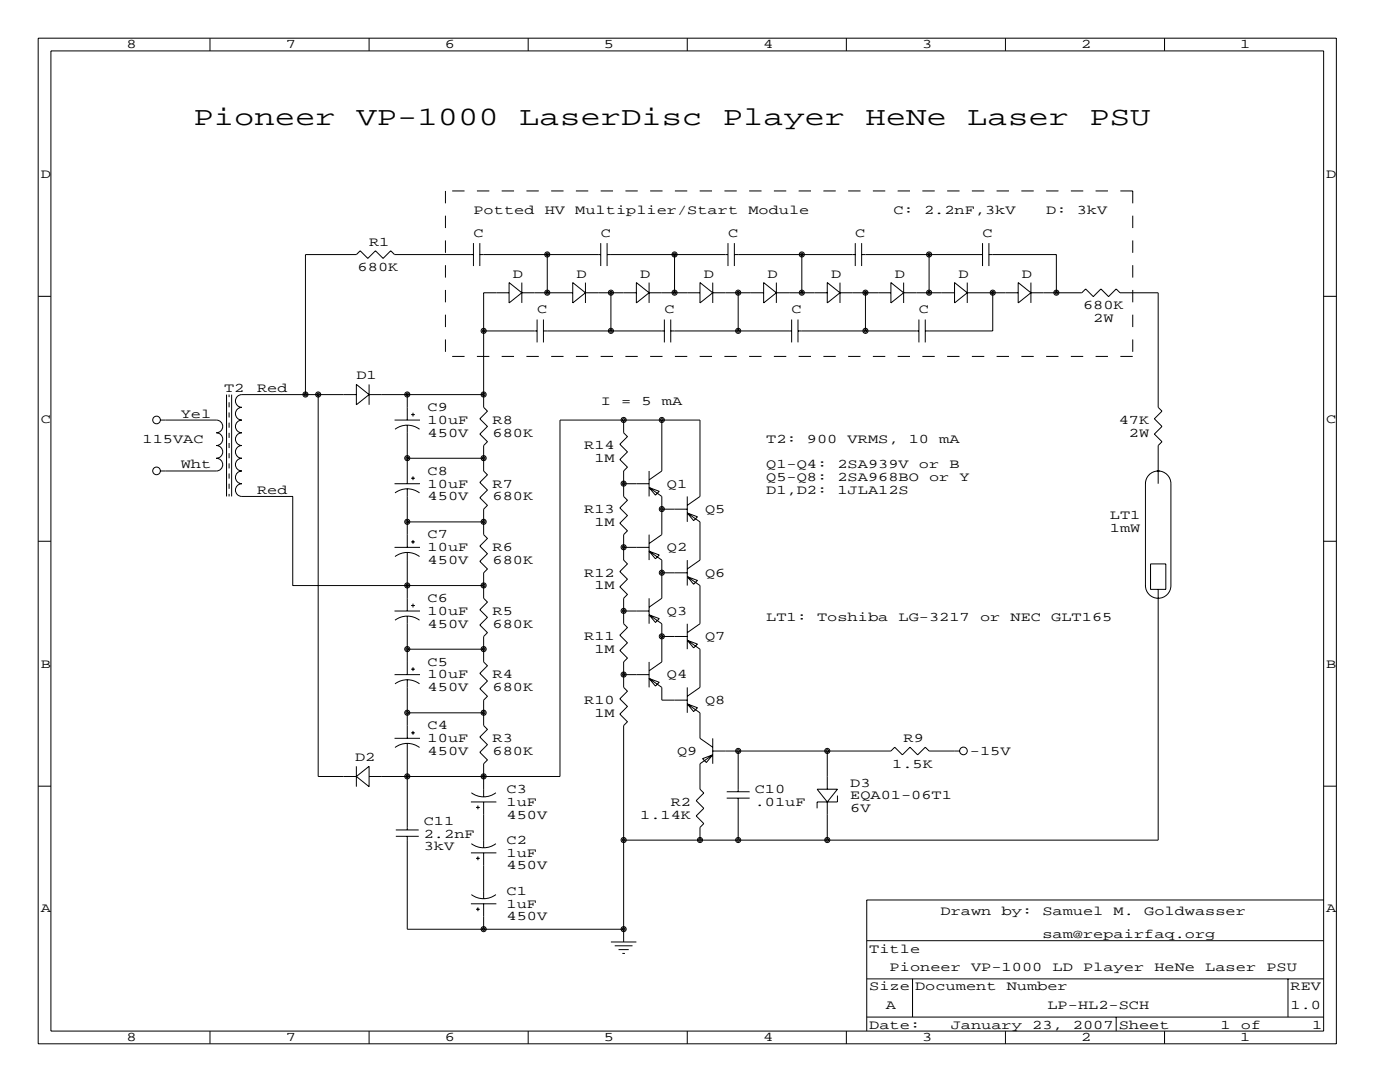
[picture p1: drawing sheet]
<svg xmlns="http://www.w3.org/2000/svg" width="279mm" height="216mm" viewBox="0 0 279 216" stroke-linecap="round" stroke-linejoin="round" font-family="sans-serif">
<g fill="none" stroke="#000" stroke-width=".2">
<path d="M7.6 7.6h259.1v200.7h-259.1zM10.2 10.2h254v195.5h-254zM41.9 7.6v2.6M73.7 7.6v2.6M105.4 7.6v2.6M137.2 7.6v2.6M168.9 7.6v2.6M200.7 7.6v2.6M232.4 7.6v2.6M7.6 59.1h2.6M94.5 50.8h-15.8l-.7-.8-1.5 1.6-1.6-1.6-1.5 1.6-1.5-1.6-.8 .8h-10.1v27.9M94.5 48.5v4.6"/>
<path d="M95.8 50.8h24.1M95.8 48.5v4.6M101.6 58.4h-5.1v22.9l.8 .7-1.5 1.6 1.5 1.5-1.5 1.5 1.5 1.5-.8 .8v5.1l.8 .7-1.5 1.6 1.5 1.5-1.5 1.5 1.5 1.5-.8 .8v5.1l.8 .7-1.5 1.6 1.5 1.5-1.5 1.5 1.5 1.5-.8 .8v5.1l.8 .7-1.5 1.6 1.5 1.5-1.5 1.5 1.5 1.5-.8 .8v5.1l.8 .7-1.5 1.6 1.5 1.5-1.5 1.5 1.5 1.5-.8 .8v5.1l.8 .7-1.5 1.6 1.5 1.5-1.5 1.5 1.5 1.5-.8 .8v6.6M101.6 56.4l2.5 2-2.5 2.1zM104.1 58.4h10.2M104.1 56.4v4.1M109.2 50.8v7.6M114.3 56.4l2.5 2-2.5 2.1zM116.8 58.4h10.2M116.8 56.4v4.1M119.9 48.5v4.6M121.2 50.8h24.1"/>
<path d="M121.2 48.5v4.6M121.9 58.4v7.6M127 56.4l2.5 2-2.5 2.1zM129.5 58.4h10.2M129.5 56.4v4.1M134.6 50.8v7.6M139.7 56.4l2.5 2-2.5 2.1zM142.2 58.4h10.2M142.2 56.4v4.1M145.3 48.5v4.6M146.6 50.8h24.1M146.6 48.5v4.6"/>
<path d="M147.3 58.4v7.6M152.4 56.4l2.5 2-2.5 2.1zM154.9 58.4h10.2M154.9 56.4v4.1M160 50.8v7.6M165.1 56.4l2.5 2-2.5 2.1zM167.6 58.4h10.2M167.6 56.4v4.1M170.7 48.5v4.6M172 50.8h24.1M172 48.5v4.6M172.7 58.4v7.6"/>
<path d="M177.8 56.4l2.5 2-2.5 2.1zM180.3 58.4h10.2M180.3 56.4v4.1M185.4 50.8v7.6M190.5 56.4l2.5 2-2.5 2.1zM193 58.4h10.2M193 56.4v4.1M196.1 48.5v4.6M197.4 50.8h13.4v7.6M197.4 48.5v4.6M198.1 58.4v7.6h-13.4M203.2 56.4l2.5 2-2.5 2.1z"/>
<path d="M205.7 58.4h10.2l.8-.7 1.5 1.5 1.5-1.5 1.5 1.5 1.6-1.5 .7 .7h7.6v22.9l.8 .7-1.5 1.6 1.5 1.5-1.5 1.5 1.5 1.5-.8 .8v7.6M205.7 56.4v4.1M264.2 59.1h2.5M45.2 78.7v20.4M45.7 78.7v.5M46.2 78.7v20.4M63.5 78.7v76.2h7.6M71.1 78.7h-22.8a1.27 1.27 0 0 0-1.3 1.3 1.27 1.27 0 0 0 1.3 1.3 1.27 1.27 0 0 0-1.3 1.3 1.27 1.27 0 0 0 1.3 1.2 1.27 1.27 0 0 0-1.3 1.3 1.27 1.27 0 0 0 1.3 1.3 1.27 1.27 0 0 0-1.3 1.2 1.27 1.27 0 0 0 1.3 1.3 1.27 1.27 0 0 0-1.3 1.3 1.27 1.27 0 0 0 1.3 1.2 1.27 1.27 0 0 0-1.3 1.3 1.27 1.27 0 0 0 1.3 1.3 1.27 1.27 0 0 0-1.3 1.3 1.27 1.27 0 0 0 1.3 1.2 1.27 1.27 0 0 0-1.3 1.3 1.27 1.27 0 0 0 1.3 1.3h10.1v17.7h38.1M71.1 76.7l2.6 2-2.6 2.1zM73.7 76.7v4.1M73.7 78.7h22.8M81.3 78.7v5.1"/>
<path d="M96.5 66h10.7M107.2 63.8v4.5M108.5 66h24.1M108.5 63.8v4.5M132.6 63.8v4.5M133.9 66h24.1M133.9 63.8v4.5M158 63.8v4.5M159.3 66h24.1M159.3 63.8v4.5M183.4 63.8v4.5M184.7 63.8v4.5"/>
<path d="M32 83.8h11.2a1.27 1.27 0 0 1 1.3 1.3 1.27 1.27 0 0 1-1.3 1.3 1.27 1.27 0 0 1 1.3 1.2 1.27 1.27 0 0 1-1.3 1.3 1.27 1.27 0 0 1 1.2 1.3 1.27 1.27 0 0 1-1.2 1.2 1.27 1.27 0 0 1 1.3 1.3 1.27 1.27 0 0 1-1.3 1.3h-11.2M45.7 80.3v1M45.7 82.3v1M45.7 84.3v1M45.7 86.4v1M45.7 88.4v1M45.7 90.4v1M45.7 92.5v1M45.7 94.5v1M45.7 96.5v1M45.7 98.6v.5M78.7 83.8h5.1"/>
<path d="M78.7 96.5h5.1M78.8 98.4a4.1 4.1 0 0 1 4.9 0M78.8 85.7a4.1 4.1 0 0 1 4.9 0M81.3 84.8v11.7M81.3 97.5v11.7M81.3 91.4h15.2M82 95.4h.8M82 82.7h.8M82.4 82.3v.8M82.4 95v.8M124.5 96.5h5M124.5 83.8v2.6l.7 .7-1.5 1.5 1.5 1.6-1.5 1.5 1.5 1.5-.7 .8v5.1l.7 .7-1.5 1.5 1.5 1.6-1.5 1.5 1.5 1.5-.7 .8v5.1l.7 .7-1.5 1.5 1.5 1.6-1.5 1.5 1.5 1.5-.7 .8v5.1l.7 .7-1.5 1.5 1.5 1.6-1.5 1.5 1.5 1.5-.7 .8v5.1l.7 .7-1.5 1.5 1.5 1.6-1.5 1.5 1.5 1.5-.7 .8v43.2"/>
<path d="M129.5 94v5.1M129.5 97.3l2.6 1.8v7.6l-2.6 1.8M129.5 97.3l2.1 .7-.8 .8zM132.1 83.8h.1M132.1 83.8v10.2l-2.6 1.8M137.2 99.1v5M229.6 94.5a2.54 2.54 0 0 1 2.6-.3 2.54 2.54 0 0 1 1.5 2.3v20.3a2.54 2.54 0 0 1-2.6 2.6 2.54 2.54 0 0 1-2.5-2.6v-20.3a2.54 2.54 0 0 1 1-2zM230.9 94h.5M7.6 108h2.6M78.7 109.2h5.1M78.8 111.1a4.1 4.1 0 0 1 4.9 0M81.3 110.2v11.7"/>
<path d="M81.3 104.1h15.2M82 108.1h.8M82.4 107.7v.8M124.5 109.2h5M129.5 106.7v5.1M129.5 119.4v5.1M129.5 110l2.6 1.8v7.6l-2.6 1.8M129.5 110l2.1 .7-.8 .8zM132.1 101.6h5.1M132.1 114.3h5.1M137.2 111.8v5M137.2 100.8l2.5-1.7v-15.3h-27.9v71.1h-38.1"/>
<path d="M137.2 102.4l2.5 1.7v7.7l-2.5 1.7M137.2 115.1l2.5 1.7v7.7l-2.5 1.7M137.2 102.4l2 .7-.8 .8zM137.2 115.1l2 .7-.8 .8zM229.6 112.5h3.1v5.1h-3.1zM231.1 117.6v50h-106.6M264.2 108h2.5M78.7 121.9h5.1M78.7 134.6h5.1M78.8 123.8a4.1 4.1 0 0 1 4.9 0M78.8 136.5a4.1 4.1 0 0 1 4.9 0M81.3 122.9v11.7"/>
<path d="M81.3 135.6v11.7M81.3 129.5h15.2M82 120.8h.8M82 133.5h.8M82.4 120.4v.8M82.4 133.1v.8M124.5 121.9h5M124.5 134.6h5M129.5 132.1v5.1M129.5 122.7l2.6 1.8v7.6l-2.6 1.8M129.5 122.7l2.1 .7-.8 .8zM129.5 135.4l2.6 1.8v2.5h5.1"/>
<path d="M129.5 135.4l2.1 .7-.8 .8zM132.1 127h5.1M137.2 124.5v5M137.2 137.2v5M137.2 127.8l2.5 1.7v7.7l-2.5 1.7M137.2 127.8l2 .7-.8 .8zM7.6 156.9h2.6M71.1 154.9l2.6-2v4.1zM71.1 152.9v4.1M78.7 147.3h5.1M78.8 149.2a4.1 4.1 0 0 1 4.9 0M81.3 148.3v17.3"/>
<path d="M81.3 142.2h15.2M82 146.2h.8M82.4 145.8v.8M94.1 158.2a4.1 4.1 0 0 0 4.9 0M137.2 140.5l2.5 1.7v5.1l2.5 1.8M137.2 140.5l2 .7-.8 .8zM140.2 151.4l2-.8-1.2 1.5zM142.2 150.6l-2.5 1.8v5.1l.8 .7-1.6 1.6 1.6 1.5-1.6 1.5 1.6 1.5-.8 .8v2.5M142.2 147.3v5.1M142.2 149.9h35.6l.8-.8 1.5 1.5 1.5-1.5 1.5 1.5 1.6-1.5 .7 .8h6.1M145 159.3h4.6M145 158h4.6"/>
<path d="M147.3 149.9v8.1M147.3 159.3v8.3M163.1 157.5h4l-2 2.5zM165.1 149.9v7.6M167.1 158.7v1.3h-4v1.3M264.2 156.9h2.5M79 166.9h4.6M79 165.6h4.6M81.3 166.9v18.5h43.2M94 160h5.1M94 170.2h5.1M94.1 168.3a4.1 4.1 0 0 0 4.9 0"/>
<path d="M94.1 178.5a4.1 4.1 0 0 0 4.9 0M95 161.1h.8M95 171.3h.8M95.4 160.7v.8M95.4 170.9v.8M96.5 160v9.2M96.5 170.2v9.1M165.1 160v7.6M264.2 179.6h-91.2v26.1M94 180.3h5.1M95 181.4h.8M95.4 181.1v.7"/>
<path d="M96.5 180.3v5.1M121.9 188h5.1M122.7 188.7h3.5M123.4 189.5h2.1M124.2 190.2h.5M173 195.3h91.2M173 187.7h91.2M182.1 195.3v7.6M257 195.3v7.6M41.9 205.7v2.6M73.7 205.7v2.6M105.4 205.7v2.6"/>
<path d="M137.2 205.7v2.6M168.9 205.7v2.6M173 202.9h91.2M200.7 205.7v2.6M222.8 202.9v2.8M232.4 205.7v2.6"/>
<circle cx="109.2" cy="50.8" r=".51"/>
<circle cx="109.2" cy="58.4" r=".51"/>
<circle cx="109.2" cy="50.8" r=".25"/>
<circle cx="109.2" cy="58.4" r=".25"/>
<circle cx="121.9" cy="58.4" r=".51"/>
<circle cx="121.9" cy="58.4" r=".25"/>
<circle cx="134.6" cy="50.8" r=".51"/>
<circle cx="134.6" cy="58.4" r=".51"/>
<circle cx="134.6" cy="50.8" r=".25"/>
<circle cx="134.6" cy="58.4" r=".25"/>
<circle cx="147.3" cy="58.4" r=".51"/>
<circle cx="147.3" cy="58.4" r=".25"/>
<circle cx="160" cy="50.8" r=".51"/>
<circle cx="160" cy="58.4" r=".51"/>
<circle cx="160" cy="50.8" r=".25"/>
<circle cx="160" cy="58.4" r=".25"/>
<circle cx="172.7" cy="58.4" r=".51"/>
<circle cx="172.7" cy="58.4" r=".25"/>
<circle cx="185.4" cy="50.8" r=".51"/>
<circle cx="185.4" cy="58.4" r=".51"/>
<circle cx="185.4" cy="50.8" r=".25"/>
<circle cx="185.4" cy="58.4" r=".25"/>
<circle cx="198.1" cy="58.4" r=".51"/>
<circle cx="198.1" cy="58.4" r=".25"/>
<circle cx="210.8" cy="58.4" r=".51"/>
<circle cx="210.8" cy="58.4" r=".25"/>
<circle cx="61" cy="78.7" r=".51"/>
<circle cx="61" cy="78.7" r=".25"/>
<circle cx="63.5" cy="78.7" r=".51"/>
<circle cx="63.5" cy="78.7" r=".25"/>
<circle cx="81.3" cy="78.7" r=".51"/>
<circle cx="81.3" cy="78.7" r=".25"/>
<circle cx="96.5" cy="78.7" r=".51"/>
<circle cx="96.5" cy="66" r=".51"/>
<circle cx="96.5" cy="66" r=".25"/>
<circle cx="96.5" cy="78.7" r=".25"/>
<circle cx="121.9" cy="66" r=".51"/>
<circle cx="121.9" cy="66" r=".25"/>
<circle cx="147.3" cy="66" r=".51"/>
<circle cx="147.3" cy="66" r=".25"/>
<circle cx="172.7" cy="66" r=".51"/>
<circle cx="172.7" cy="66" r=".25"/>
<circle cx="31.2" cy="94" r=".76"/>
<circle cx="31.2" cy="83.8" r=".76"/>
<circle cx="81.3" cy="91.4" r=".51"/>
<circle cx="81.3" cy="91.4" r=".25"/>
<circle cx="96.5" cy="91.4" r=".51"/>
<circle cx="96.5" cy="91.4" r=".25"/>
<circle cx="124.5" cy="96.5" r=".51"/>
<circle cx="124.5" cy="83.8" r=".51"/>
<circle cx="124.5" cy="96.5" r=".25"/>
<circle cx="124.5" cy="83.8" r=".25"/>
<circle cx="132.1" cy="83.8" r=".51"/>
<circle cx="132.1" cy="83.8" r=".25"/>
<circle cx="81.3" cy="104.1" r=".51"/>
<circle cx="81.3" cy="116.8" r=".51"/>
<circle cx="81.3" cy="104.1" r=".25"/>
<circle cx="81.3" cy="116.8" r=".25"/>
<circle cx="96.5" cy="116.8" r=".51"/>
<circle cx="96.5" cy="104.1" r=".51"/>
<circle cx="96.5" cy="116.8" r=".25"/>
<circle cx="96.5" cy="104.1" r=".25"/>
<circle cx="124.5" cy="109.2" r=".51"/>
<circle cx="124.5" cy="109.2" r=".25"/>
<circle cx="132.1" cy="114.3" r=".51"/>
<circle cx="132.1" cy="101.6" r=".51"/>
<circle cx="132.1" cy="101.6" r=".25"/>
<circle cx="132.1" cy="114.3" r=".25"/>
<circle cx="81.3" cy="129.5" r=".51"/>
<circle cx="81.3" cy="129.5" r=".25"/>
<circle cx="96.5" cy="129.5" r=".51"/>
<circle cx="96.5" cy="129.5" r=".25"/>
<circle cx="124.5" cy="121.9" r=".51"/>
<circle cx="124.5" cy="134.6" r=".51"/>
<circle cx="124.5" cy="134.6" r=".25"/>
<circle cx="124.5" cy="121.9" r=".25"/>
<circle cx="132.1" cy="127" r=".51"/>
<circle cx="132.1" cy="127" r=".25"/>
<circle cx="81.3" cy="154.9" r=".51"/>
<circle cx="81.3" cy="142.2" r=".51"/>
<circle cx="81.3" cy="154.9" r=".25"/>
<circle cx="81.3" cy="142.2" r=".25"/>
<circle cx="96.5" cy="154.9" r=".51"/>
<circle cx="96.5" cy="142.2" r=".51"/>
<circle cx="96.5" cy="154.9" r=".25"/>
<circle cx="96.5" cy="142.2" r=".25"/>
<circle cx="147.3" cy="149.8" r=".51"/>
<circle cx="147.3" cy="149.8" r=".25"/>
<circle cx="165.1" cy="149.8" r=".51"/>
<circle cx="165.1" cy="149.8" r=".25"/>
<circle cx="192.3" cy="149.8" r=".76"/>
<circle cx="124.5" cy="167.6" r=".51"/>
<circle cx="124.5" cy="167.6" r=".25"/>
<circle cx="139.7" cy="167.6" r=".51"/>
<circle cx="139.7" cy="167.6" r=".25"/>
<circle cx="147.3" cy="167.6" r=".51"/>
<circle cx="147.3" cy="167.6" r=".25"/>
<circle cx="165.1" cy="167.6" r=".51"/>
<circle cx="165.1" cy="167.6" r=".25"/>
<circle cx="96.5" cy="185.4" r=".51"/>
<circle cx="96.5" cy="185.4" r=".25"/>
<circle cx="124.5" cy="185.4" r=".51"/>
<circle cx="124.5" cy="185.4" r=".25"/>
</g>
<path d="M88.9 38.1v33M226.1 38.1v33M226.1 38.1h-137.2M226.1 71.1h-137.2" fill="none" stroke="#000" stroke-width=".2" stroke-dasharray="2.5" stroke-linecap="butt"/>
<g font-size="5.3">
<text x="38.6" y="24.9">Pioneer</text>
<text x="71.1" y="24.9">VP-1000</text>
<text x="103.6" y="24.9">LaserDisc</text>
<text x="144.3" y="24.9">Player</text>
<text x="172.7" y="24.9">HeNe</text>
<text x="193" y="24.9">Laser</text>
<text x="217.4" y="24.9">PSU</text>
</g>
<g font-size="2.6">
<text x="25.3" y="9.7">8</text>
<text x="57" y="9.7">7</text>
<text x="88.8" y="9.7">6</text>
<text x="120.5" y="9.7">5</text>
<text x="152.3" y="9.7">4</text>
<text x="184" y="9.7">3</text>
<text x="215.8" y="9.7">2</text>
<text x="247.5" y="9.7">1</text>
<text x="8.1" y="35.5">D</text>
<text x="264.7" y="35.5">D</text>
<text x="94.5" y="42.7">Potted</text>
<text x="94.5" y="47.2">C</text>
<text x="108.7" y="42.7">HV</text>
<text x="114.8" y="42.7">Multiplier/Start</text>
<text x="119.9" y="47.2">C</text>
<text x="145.3" y="47.2">C</text>
<text x="149.4" y="42.7">Module</text>
<text x="170.7" y="47.2">C</text>
<text x="178.3" y="42.7">C:</text>
<text x="184.4" y="42.7">2.2nF,3kV</text>
<text x="196.1" y="47.2">C</text>
<text x="208.8" y="42.7">D:</text>
<text x="214.9" y="42.7">3kV</text>
<text x="73.7" y="49">R1</text>
<text x="71.4" y="54.1">680K</text>
<text x="102.4" y="55.4">D</text>
<text x="115.1" y="55.4">D</text>
<text x="127.8" y="55.4">D</text>
<text x="140.5" y="55.4">D</text>
<text x="153.2" y="55.4">D</text>
<text x="165.9" y="55.4">D</text>
<text x="178.6" y="55.4">D</text>
<text x="191.3" y="55.4">D</text>
<text x="204" y="55.4">D</text>
<text x="107.2" y="62.5">C</text>
<text x="132.6" y="62.5">C</text>
<text x="158" y="62.5">C</text>
<text x="183.4" y="62.5">C</text>
<text x="216.2" y="61.7">680K</text>
<text x="218.2" y="64.3">2W</text>
<text x="71.1" y="75.7">D1</text>
<text x="36.1" y="83.3">Yel</text>
<text x="44.7" y="78.2">T2</text>
<text x="51.3" y="78.2">Red</text>
<text x="85.3" y="82">C9</text>
<text x="119.9" y="80.8">I</text>
<text x="124" y="80.8">=</text>
<text x="128" y="80.8">5</text>
<text x="132.1" y="80.8">mA</text>
<text x="8.1" y="84.3">C</text>
<text x="28.4" y="88.4">115VAC</text>
<text x="85.3" y="84.6">10uF</text>
<text x="85.3" y="87.1">450V</text>
<text x="98.3" y="84.6">R8</text>
<text x="98.3" y="87.1">680K</text>
<text x="116.6" y="89.7">R14</text>
<text x="152.9" y="88.4">T2:</text>
<text x="161" y="88.4">900</text>
<text x="169.2" y="88.4">VRMS,</text>
<text x="181.4" y="88.4">10</text>
<text x="187.5" y="88.4">mA</text>
<text x="223.3" y="84.6">47K</text>
<text x="225.3" y="87.1">2W</text>
<text x="264.7" y="84.3">C</text>
<text x="36.1" y="93.5">Wht</text>
<text x="85.3" y="94.7">C8</text>
<text x="118.6" y="92.2">1M</text>
<text x="152.9" y="93.5">Q1-Q4:</text>
<text x="167.1" y="93.5">2SA939V</text>
<text x="183.4" y="93.5">or</text>
<text x="189.5" y="93.5">B</text>
<text x="51.3" y="98.6">Red</text>
<text x="85.3" y="97.3">10uF</text>
<text x="85.3" y="99.8">450V</text>
<text x="98.3" y="97.3">R7</text>
<text x="98.3" y="99.8">680K</text>
<text x="133.1" y="97.3">Q1</text>
<text x="152.9" y="96">Q5-Q8:</text>
<text x="152.9" y="98.6">D1,D2:</text>
<text x="167.1" y="96">2SA968BO</text>
<text x="167.1" y="98.6">1JLA12S</text>
<text x="185.4" y="96">or</text>
<text x="191.5" y="96">Y</text>
<text x="85.3" y="107.4">C7</text>
<text x="116.6" y="102.4">R13</text>
<text x="118.6" y="104.9">1M</text>
<text x="140.7" y="102.4">Q5</text>
<text x="221.5" y="103.6">LT1</text>
<text x="221.5" y="106.2">1mW</text>
<text x="85.3" y="110">10uF</text>
<text x="85.3" y="112.5">450V</text>
<text x="98.3" y="110">R6</text>
<text x="98.3" y="112.5">680K</text>
<text x="133.1" y="110">Q2</text>
<text x="116.6" y="115.1">R12</text>
<text x="118.6" y="117.6">1M</text>
<text x="140.7" y="115.1">Q6</text>
<text x="85.3" y="120.1">C6</text>
<text x="85.3" y="122.7">10uF</text>
<text x="85.3" y="125.2">450V</text>
<text x="98.3" y="122.7">R5</text>
<text x="98.3" y="125.2">680K</text>
<text x="133.1" y="122.7">Q3</text>
<text x="152.9" y="124">LT1:</text>
<text x="163.1" y="124">Toshiba</text>
<text x="179.3" y="124">LG-3217</text>
<text x="195.6" y="124">or</text>
<text x="201.7" y="124">NEC</text>
<text x="209.8" y="124">GLT165</text>
<text x="116.6" y="127.8">R11</text>
<text x="118.6" y="130.3">1M</text>
<text x="140.7" y="127.8">Q7</text>
<text x="8.1" y="133.2">B</text>
<text x="85.3" y="132.8">C5</text>
<text x="85.3" y="135.4">10uF</text>
<text x="85.3" y="137.9">450V</text>
<text x="98.3" y="135.4">R4</text>
<text x="98.3" y="137.9">680K</text>
<text x="133.1" y="135.4">Q4</text>
<text x="264.7" y="133.2">B</text>
<text x="116.6" y="140.5">R10</text>
<text x="118.6" y="143">1M</text>
<text x="140.7" y="140.5">Q8</text>
<text x="85.3" y="145.5">C4</text>
<text x="85.3" y="148.1">10uF</text>
<text x="98.3" y="148.1">R3</text>
<text x="180.3" y="148.1">R9</text>
<text x="70.9" y="151.9">D2</text>
<text x="85.3" y="150.6">450V</text>
<text x="98.3" y="150.6">680K</text>
<text x="135.1" y="150.6">Q9</text>
<text x="178.1" y="153.2">1.5K</text>
<text x="193.5" y="150.6">-15V</text>
<text x="101.1" y="158.2">C3</text>
<text x="101.1" y="160.8">1uF</text>
<text x="133.9" y="160.8">R2</text>
<text x="150.6" y="158.2">C10</text>
<text x="150.6" y="160.8">.01uF</text>
<text x="169.7" y="157">D3</text>
<text x="169.7" y="159.5">EQA01-06T1</text>
<text x="84.6" y="164.6">C11</text>
<text x="84.6" y="167.1">2.2nF</text>
<text x="101.1" y="163.3">450V</text>
<text x="127.8" y="163.3">1.14K</text>
<text x="169.7" y="162.1">6V</text>
<text x="84.6" y="169.7">3kV</text>
<text x="101.1" y="168.4">C2</text>
<text x="101.1" y="170.9">1uF</text>
<text x="101.1" y="173.5">450V</text>
<text x="101.1" y="178.6">C1</text>
<text x="8.1" y="182.1">A</text>
<text x="101.1" y="181.1">1uF</text>
<text x="101.1" y="183.6">450V</text>
<text x="187.7" y="182.6">Drawn</text>
<text x="199.9" y="182.6">by:</text>
<text x="208" y="182.6">Samuel</text>
<text x="222.2" y="182.6">M.</text>
<text x="228.3" y="182.6">Goldwasser</text>
<text x="264.7" y="182.1">A</text>
<text x="173.5" y="190.2">Title</text>
<text x="208" y="187.2">sam@repairfaq.org</text>
<text x="173.5" y="197.6">Size Document</text>
<text x="177.5" y="193.8">Pioneer</text>
<text x="193.8" y="193.8">VP-1000</text>
<text x="200.9" y="197.6">Number</text>
<text x="210.1" y="193.8">LD</text>
<text x="216.2" y="193.8">Player</text>
<text x="230.4" y="193.8">HeNe</text>
<text x="240.5" y="193.8">Laser</text>
<text x="252.7" y="193.8">PSU</text>
<text x="257.6" y="197.6">REV</text>
<text x="176.8" y="201.4">A</text>
<text x="209" y="201.4">LP-HL2-SCH</text>
<text x="257.6" y="201.4">1.0</text>
<text x="25.3" y="207.8">8</text>
<text x="57" y="207.8">7</text>
<text x="88.8" y="207.8">6</text>
<text x="120.5" y="207.8">5</text>
<text x="152.3" y="207.8">4</text>
<text x="173.5" y="205.2">Date:</text>
<text x="184" y="207.8">3</text>
<text x="189.7" y="205.2">January</text>
<text x="206" y="205.2">23,</text>
<text x="214.1" y="205.2">2007 Sheet</text>
<text x="215.8" y="207.8">2</text>
<text x="243.6" y="205.2">1</text>
<text x="247.5" y="207.8">1</text>
<text x="247.7" y="205.2">of</text>
<text x="261.9" y="205.2">1</text>
</g>
</svg>
